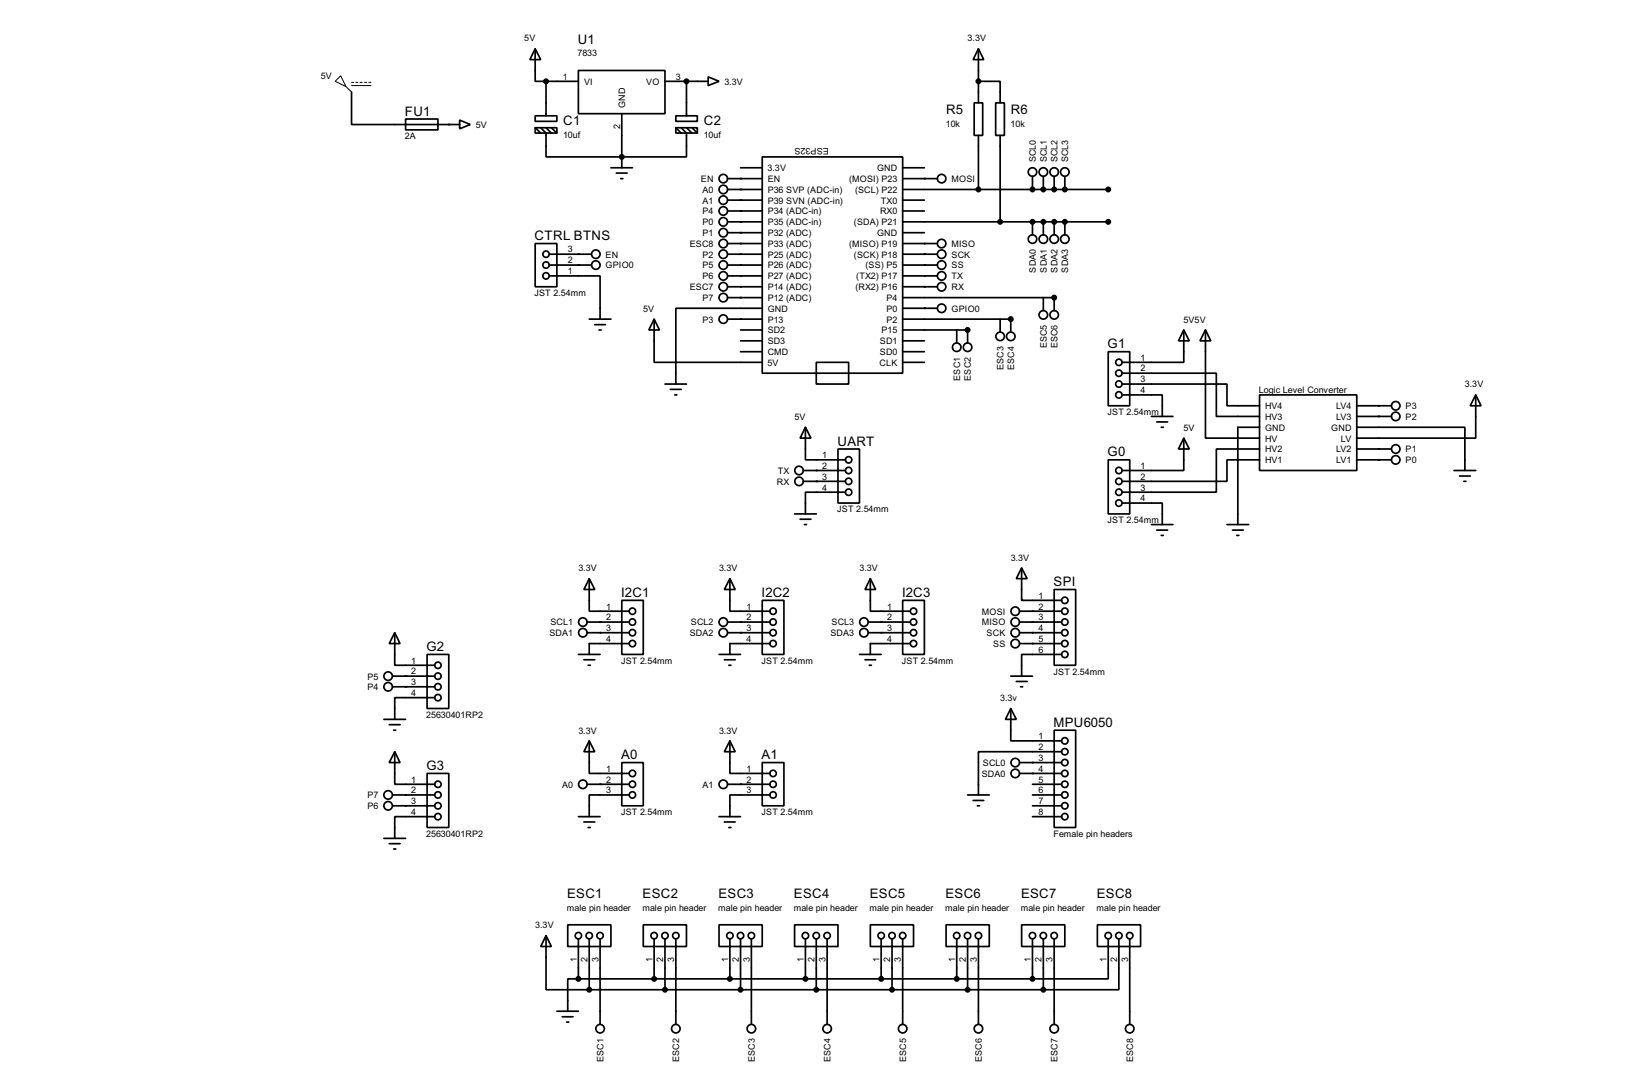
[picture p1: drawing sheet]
<svg xmlns="http://www.w3.org/2000/svg" width="383mm" height="256mm" viewBox="0 0 383 256" stroke-linecap="round" stroke-linejoin="round" font-family="sans-serif">
<g fill="none" stroke="#000" stroke-width=".4">
<path d="M125.8 11.5l1.3 2.5h-2.6zM125.8 11.5v7.6h2.5M128.3 19.1h7.6M128.3 19.1v8.1M135.9 16.6h20.4v10.1h-20.4zM156.3 19.1h10.1M161.3 19.1v8.1M166.4 18.1l2.6 1-2.6 1zM229.9 11.5l1.3 2.5h-2.5zM229.9 19.1h5.1v5.1M229.9 11.5v12.7M82.6 21.6v7.7h25.4"/>
<path d="M95.3 28h7.6v2.5h-7.6zM108 28.2l2.5 1.1-2.5 1zM125.8 27.2h5.1v1.3h-5.1zM125.8 30h5.1v1.3h-5.1zM125.8 30l1.3 1.3M127.1 30l1.2 1.3v5.6h33v-5.6l-1.2-1.3M128.3 30l1.3 1.3M129.6 30l1.3 1.3M143.6 39.4h5M146.1 26.7v12.7M158.8 27.2h5.1v1.3h-5.1zM158.8 30h5.1v1.3h-5.1z"/>
<path d="M158.8 30l1.3 1.3M161.3 30l1.3 1.3M162.6 30l1.3 1.3M174 39.4h5.1M179.1 36.9h33v50.8h-33zM212.1 39.4h5.1M228.9 24.2h2v7.6h-2zM229.9 31.8v12.7M234 24.2h2v7.6h-2zM235 31.8v20.3M125.8 57.2h5.1v10.2h-5.1zM129.1 59.7h9.9"/>
<path d="M144.8 40.7h2.6M145.9 42h.5M171 44.5h8.1M171 52.1h8.1M171 49.6h8.1M171 57.2h8.1M171 47h8.1M171 42h8.1M171 59.7h8.1M171 54.7h8.1M212.1 44.5h48.3M212.1 52.1h48.3"/>
<path d="M212.1 49.6h5.1M212.1 57.2h8.2M212.1 47h5.1M212.1 42h8.2M212.1 59.7h8.2M212.1 54.7h5.1M242.6 41.5v3M242.6 52.1v3.1M245.2 41.5v3M245.2 52.1v3.1M247.7 41.5v3M247.7 52.1v3.1"/>
<path d="M250.2 41.5v3M250.2 52.1v3.1M129.1 64.8h11.9v10.2M129.1 62.3h9.9M138.5 75h5.1M139.8 76.3h2.5M140.8 77.5h.5M153.7 75l1.3 2.5h-2.5zM153.7 75v10.1h25.4M171 75h8.1M171 69.9h8.1M171 62.3h8.1"/>
<path d="M171 64.8h8.1M171 67.4h8.1M174 77.5h5.1M179.1 72.4h-20.3v17.8M212.1 77.5h15.3v3.1M212.1 69.9h35.6v3.1M212.1 75h25.4v3M212.1 62.3h8.2M212.1 64.8h8.2M212.1 67.4h8.2M212.1 72.4h8.2M224.8 77.5v3.1"/>
<path d="M235 75v3M245.2 69.9v3.1M278.2 77.5l1.3 2.6h-2.6zM278.2 77.5v7.6h-14.5M283.3 77.5l1.2 2.6h-2.5zM283.3 77.5v25.4h12.7M156.3 90.2h5M157.5 91.5h2.6M158.6 92.8h.5M174 82.6h5.1M174 80.1h5.1M191.8 85.1h7.6v5.1h-7.6z"/>
<path d="M212.1 85.1h5.1M212.1 82.6h5.1M212.1 80.1h5.1M260.4 82.6h5.1v12.7h-5.1zM263.7 92.8h9.4v5M263.7 87.7h22.1v10.1h10.2M263.7 90.2h24.6v5.1h7.7M270.6 97.8h5M271.8 99.1h2.6M296 92.8h22.8v17.7h-22.8zM318.8 97.8h8.2M318.8 95.3h8.2"/>
<path d="M346.8 92.8l1.2 2.5h-2.5zM346.8 92.8v10.1h-28M188.8 110.5h9.9M188.8 113.1h9.9M189.3 100.4l1.3 2.5h-2.6zM189.3 100.4v7.6h9.4M196.9 105.5h5.1v12.7h-5.1zM198.7 115.6h-9.4v5.1M260.4 108h5.1v12.7h-5.1zM263.7 118.2h9.4v5M272.9 100.4h.5M278.2 102.9l1.3 2.6h-2.6z"/>
<path d="M278.2 102.9v7.6h-14.5M296 108h-7.7v5.1h-24.6M296 105.5h-10.2v10.1h-22.1M296 100.4h-5.1v22.8M318.8 100.4h25.4v10.1M318.8 108h8.2M318.8 105.5h8.2M341.7 110.5h5.1M343 111.8h2.5M344 113.1h.5M138.5 135.9l1.3 2.6h-2.6zM138.5 135.9v7.7h9.4"/>
<path d="M171.5 135.9l1.3 2.6h-2.6zM171.5 135.9v7.7h9.4M186.7 120.7h5.1M188 122h2.6M189 123.2h.5M204.5 135.9l1.3 2.6h-2.5zM204.5 135.9v7.7h9.4M240.1 133.4l1.3 2.5h-2.6zM240.1 133.4v7.6h9.4M247.7 138.5h5.1v17.8h-5.1zM270.6 123.2h5M271.8 124.5h2.6"/>
<path d="M272.9 125.8h.5M288.3 123.2h5.1M289.6 124.5h2.6M290.6 125.8h.5M92.3 158.8h9.9M92.8 148.6l1.2 2.6h-2.5zM92.8 148.6v7.7h9.4M100.4 153.7h5.1v12.7h-5.1zM135.9 153.7h5.1M137.2 155h2.6M138 146.1h9.9M138 148.6h9.9"/>
<path d="M138.2 156.3h.5M146.1 141h5.1v12.7h-5.1zM147.9 151.2h-9.4v2.5M169 153.7h5M170.2 155h2.6M171 146.1h9.9M171 148.6h9.9M171.3 156.3h.5M179.1 141h5.1v12.7h-5.1zM180.9 151.2h-9.4v2.5M202 153.7h5.1M203.3 155h2.5"/>
<path d="M204 146.1h9.9M204 148.6h9.9M204.3 156.3h.5M212.1 141h5.1v12.7h-5.1zM213.9 151.2h-9.4v2.5M237.5 158.8h5.1M239.6 151.2h9.9M239.6 146.1h9.9M239.6 148.6h9.9M239.6 143.6h9.9M249.5 153.7h-9.4v5.1M90.2 169h5.1"/>
<path d="M91.5 170.2h2.5M92.3 161.3h9.9M92.5 171.5h.5M92.8 176.6l1.2 2.5h-2.5zM92.8 176.6v7.6h9.4M102.2 163.9h-9.4v5.1M138.5 174l1.3 2.6h-2.6zM138.5 174v7.7h9.4M146.1 179.1h5.1v10.2h-5.1zM171.5 174l1.3 2.6h-2.6zM171.5 174v7.7h9.4M179.1 179.1h5.1v10.2h-5.1z"/>
<path d="M237.5 166.4l1.3 2.6h-2.5zM237.5 166.4v7.6h12M238.8 160.1h2.6M239.6 179.1h9.9M239.8 161.3h.5M247.7 171.5h5.1v22.9h-5.1zM249.5 176.6h-19.6v10.1M90.2 196.9h5.1M91.5 198.2h2.5M92.3 186.7h9.9M92.3 189.3h9.9M92.5 199.4h.5"/>
<path d="M100.4 181.7h5.1v12.7h-5.1zM102.2 191.8h-9.4v5.1M135.9 191.8h5.1M137.2 193.1h2.6M138 184.2h9.9M138.2 194.4h.5M147.9 186.7h-9.4v5.1M169 191.8h5M170.2 193.1h2.6M171 184.2h9.9M171.3 194.4h.5M180.9 186.7h-9.4v5.1"/>
<path d="M227.4 186.7h5.1M228.7 188h2.5M229.7 189.3h.5M239.6 181.7h9.9M242.6 186.7h6.9M242.6 189.3h6.9M242.6 184.2h6.9M242.6 191.8h6.9M128.3 219.8l1.3 2.5h-2.5zM128.3 219.8v12.7h10.2M133.4 217.2h10.2v5.1h-10.2zM151.2 217.2h10.1v5.1h-10.1z"/>
<path d="M169 217.2h10.1v5.1h-10.1zM186.7 217.2h10.2v5.1h-10.2zM204.5 217.2h10.2v5.1h-10.2zM222.3 217.2h10.2v5.1h-10.2zM240.1 217.2h10.1v5.1h-10.1zM257.9 217.2h10.1v5.1h-10.1zM130.9 237.5h5M132.1 238.8h2.6M135.9 229.9h-2.5v7.6M135.9 229.9h106.7M135.9 220.5v9.4M138.5 232.5h106.7"/>
<path d="M138.5 220.5v12M141 220.5v20.1M153.7 220.5v9.4M156.3 220.5v12M158.8 220.5v20.1M171.5 220.5v9.4M174 220.5v12M176.6 220.5v20.1M189.3 220.5v9.4M191.8 220.5v12M194.4 220.5v20.1M207.1 220.5v9.4"/>
<path d="M209.6 220.5v12M212.1 220.5v20.1M224.8 220.5v9.4M227.4 220.5v12M229.9 220.5v20.1M242.6 220.5v9.4M245.2 220.5v12M247.7 220.5v20.1M260.4 220.5v9.4h-17.8M262.9 220.5v12h-17.7M265.5 220.5v20.1M133.2 240.1h.5"/>
<circle cx="128.3" cy="59.7" r=".75"/>
<circle cx="140" cy="59.7" r="1"/>
<circle cx="169.9" cy="49.6" r="1"/>
<circle cx="169.9" cy="44.5" r="1"/>
<circle cx="169.9" cy="42" r="1"/>
<circle cx="169.9" cy="47" r="1"/>
<circle cx="169.9" cy="52.1" r="1"/>
<circle cx="169.9" cy="54.7" r="1"/>
<circle cx="169.9" cy="57.2" r="1"/>
<circle cx="169.9" cy="59.7" r="1"/>
<circle cx="221.2" cy="42" r="1"/>
<circle cx="221.2" cy="57.2" r="1"/>
<circle cx="221.2" cy="59.7" r="1"/>
<circle cx="242.6" cy="40.4" r="1"/>
<circle cx="242.6" cy="56.2" r="1"/>
<circle cx="245.1" cy="40.4" r="1"/>
<circle cx="245.1" cy="56.2" r="1"/>
<circle cx="247.7" cy="40.4" r="1"/>
<circle cx="247.7" cy="56.2" r="1"/>
<circle cx="250.2" cy="40.4" r="1"/>
<circle cx="250.2" cy="56.2" r="1"/>
<circle cx="128.3" cy="62.3" r=".75"/>
<circle cx="128.3" cy="64.8" r=".75"/>
<circle cx="140" cy="62.3" r="1"/>
<circle cx="169.9" cy="64.8" r="1"/>
<circle cx="169.9" cy="69.9" r="1"/>
<circle cx="169.9" cy="62.3" r="1"/>
<circle cx="169.9" cy="67.4" r="1"/>
<circle cx="169.9" cy="75" r="1"/>
<circle cx="221.2" cy="64.8" r="1"/>
<circle cx="221.2" cy="62.3" r="1"/>
<circle cx="221.2" cy="67.4" r="1"/>
<circle cx="221.2" cy="72.4" r="1"/>
<circle cx="235" cy="79" r="1"/>
<circle cx="237.5" cy="79" r="1"/>
<circle cx="245.1" cy="74" r="1"/>
<circle cx="247.7" cy="74" r="1"/>
<circle cx="224.8" cy="81.6" r="1"/>
<circle cx="227.3" cy="81.6" r="1"/>
<circle cx="262.9" cy="85.1" r=".75"/>
<circle cx="262.9" cy="90.2" r=".75"/>
<circle cx="262.9" cy="92.8" r=".75"/>
<circle cx="262.9" cy="87.7" r=".75"/>
<circle cx="327.9" cy="95.3" r="1"/>
<circle cx="327.9" cy="97.8" r="1"/>
<circle cx="187.7" cy="110.5" r="1"/>
<circle cx="187.7" cy="113.1" r="1"/>
<circle cx="199.4" cy="110.5" r=".75"/>
<circle cx="199.4" cy="115.6" r=".75"/>
<circle cx="199.4" cy="108" r=".75"/>
<circle cx="199.4" cy="113.1" r=".75"/>
<circle cx="262.9" cy="115.6" r=".75"/>
<circle cx="262.9" cy="110.5" r=".75"/>
<circle cx="262.9" cy="113.1" r=".75"/>
<circle cx="262.9" cy="118.2" r=".75"/>
<circle cx="327.9" cy="105.5" r="1"/>
<circle cx="327.9" cy="108" r="1"/>
<circle cx="91.2" cy="158.8" r="1"/>
<circle cx="102.9" cy="158.8" r=".75"/>
<circle cx="102.9" cy="156.3" r=".75"/>
<circle cx="136.9" cy="146.1" r="1"/>
<circle cx="136.9" cy="148.6" r="1"/>
<circle cx="148.6" cy="143.6" r=".75"/>
<circle cx="148.6" cy="151.2" r=".75"/>
<circle cx="148.6" cy="146.1" r=".75"/>
<circle cx="148.6" cy="148.6" r=".75"/>
<circle cx="169.9" cy="146.1" r="1"/>
<circle cx="169.9" cy="148.6" r="1"/>
<circle cx="181.6" cy="146.1" r=".75"/>
<circle cx="181.6" cy="148.6" r=".75"/>
<circle cx="181.6" cy="143.6" r=".75"/>
<circle cx="181.6" cy="151.2" r=".75"/>
<circle cx="203" cy="148.6" r="1"/>
<circle cx="203" cy="146.1" r="1"/>
<circle cx="214.6" cy="148.6" r=".75"/>
<circle cx="214.6" cy="151.2" r=".75"/>
<circle cx="214.6" cy="143.6" r=".75"/>
<circle cx="214.6" cy="146.1" r=".75"/>
<circle cx="238.5" cy="148.6" r="1"/>
<circle cx="238.5" cy="146.1" r="1"/>
<circle cx="238.5" cy="143.6" r="1"/>
<circle cx="238.5" cy="151.2" r="1"/>
<circle cx="250.2" cy="151.2" r=".75"/>
<circle cx="250.2" cy="143.6" r=".75"/>
<circle cx="250.2" cy="146.1" r=".75"/>
<circle cx="250.2" cy="153.7" r=".75"/>
<circle cx="250.2" cy="141" r=".75"/>
<circle cx="250.2" cy="148.6" r=".75"/>
<circle cx="91.2" cy="161.3" r="1"/>
<circle cx="102.9" cy="163.9" r=".75"/>
<circle cx="102.9" cy="161.3" r=".75"/>
<circle cx="238.5" cy="179.1" r="1"/>
<circle cx="250.2" cy="174" r=".75"/>
<circle cx="250.2" cy="179.1" r=".75"/>
<circle cx="250.2" cy="176.6" r=".75"/>
<circle cx="91.2" cy="189.3" r="1"/>
<circle cx="91.2" cy="186.7" r="1"/>
<circle cx="102.9" cy="186.7" r=".75"/>
<circle cx="102.9" cy="191.8" r=".75"/>
<circle cx="102.9" cy="189.3" r=".75"/>
<circle cx="102.9" cy="184.2" r=".75"/>
<circle cx="136.9" cy="184.2" r="1"/>
<circle cx="148.6" cy="184.2" r=".75"/>
<circle cx="148.6" cy="186.7" r=".75"/>
<circle cx="148.6" cy="181.7" r=".75"/>
<circle cx="169.9" cy="184.2" r="1"/>
<circle cx="181.6" cy="186.7" r=".75"/>
<circle cx="181.6" cy="181.7" r=".75"/>
<circle cx="181.6" cy="184.2" r=".75"/>
<circle cx="238.5" cy="181.7" r="1"/>
<circle cx="250.2" cy="191.8" r=".75"/>
<circle cx="250.2" cy="186.7" r=".75"/>
<circle cx="250.2" cy="189.3" r=".75"/>
<circle cx="250.2" cy="181.7" r=".75"/>
<circle cx="250.2" cy="184.2" r=".75"/>
<circle cx="135.9" cy="219.8" r=".75"/>
<circle cx="138.4" cy="219.8" r=".75"/>
<circle cx="141" cy="219.8" r=".75"/>
<circle cx="153.7" cy="219.8" r=".75"/>
<circle cx="156.2" cy="219.8" r=".75"/>
<circle cx="158.8" cy="219.8" r=".75"/>
<circle cx="171.5" cy="219.8" r=".75"/>
<circle cx="174" cy="219.8" r=".75"/>
<circle cx="176.5" cy="219.8" r=".75"/>
<circle cx="189.2" cy="219.8" r=".75"/>
<circle cx="191.8" cy="219.8" r=".75"/>
<circle cx="194.3" cy="219.8" r=".75"/>
<circle cx="207" cy="219.8" r=".75"/>
<circle cx="209.6" cy="219.8" r=".75"/>
<circle cx="212.1" cy="219.8" r=".75"/>
<circle cx="224.8" cy="219.8" r=".75"/>
<circle cx="227.3" cy="219.8" r=".75"/>
<circle cx="229.9" cy="219.8" r=".75"/>
<circle cx="242.6" cy="219.8" r=".75"/>
<circle cx="245.1" cy="219.8" r=".75"/>
<circle cx="247.7" cy="219.8" r=".75"/>
<circle cx="260.4" cy="219.8" r=".75"/>
<circle cx="262.9" cy="219.8" r=".75"/>
<circle cx="265.4" cy="219.8" r=".75"/>
<circle cx="141" cy="241.6" r="1"/>
<circle cx="158.8" cy="241.6" r="1"/>
<circle cx="176.5" cy="241.6" r="1"/>
<circle cx="194.3" cy="241.6" r="1"/>
<circle cx="212.1" cy="241.6" r="1"/>
<circle cx="229.9" cy="241.6" r="1"/>
<circle cx="247.7" cy="241.6" r="1"/>
<circle cx="265.4" cy="241.6" r="1"/>
</g>
<g fill="#000">
<circle cx="161.3" cy="19.1" r=".2"/>
<circle cx="105.5" cy="29.3" r=".2"/>
<circle cx="146.1" cy="36.9" r=".2"/>
<circle cx="135.9" cy="59.7" r=".2"/>
<circle cx="174" cy="54.7" r=".2"/>
<circle cx="174" cy="52.1" r=".2"/>
<circle cx="174" cy="42" r=".2"/>
<circle cx="174" cy="59.7" r=".2"/>
<circle cx="174" cy="57.2" r=".2"/>
<circle cx="174" cy="49.6" r=".2"/>
<circle cx="174" cy="44.5" r=".2"/>
<circle cx="174" cy="47" r=".2"/>
<circle cx="217.2" cy="42" r=".2"/>
<circle cx="217.2" cy="59.7" r=".2"/>
<circle cx="217.2" cy="57.2" r=".2"/>
<circle cx="242.6" cy="44.5" r=".2"/>
<circle cx="242.6" cy="52.1" r=".2"/>
<circle cx="245.2" cy="44.5" r=".2"/>
<circle cx="245.2" cy="52.1" r=".2"/>
<circle cx="247.7" cy="44.5" r=".2"/>
<circle cx="247.7" cy="52.1" r=".2"/>
<circle cx="250.2" cy="44.5" r=".2"/>
<circle cx="250.2" cy="52.1" r=".2"/>
<circle cx="135.9" cy="62.3" r=".2"/>
<circle cx="174" cy="67.4" r=".2"/>
<circle cx="174" cy="62.3" r=".2"/>
<circle cx="174" cy="69.9" r=".2"/>
<circle cx="174" cy="75" r=".2"/>
<circle cx="174" cy="64.8" r=".2"/>
<circle cx="217.2" cy="62.3" r=".2"/>
<circle cx="217.2" cy="72.4" r=".2"/>
<circle cx="217.2" cy="67.4" r=".2"/>
<circle cx="217.2" cy="64.8" r=".2"/>
<circle cx="227.4" cy="77.5" r=".2"/>
<circle cx="237.5" cy="75" r=".2"/>
<circle cx="323.9" cy="97.8" r=".2"/>
<circle cx="323.9" cy="95.3" r=".2"/>
<circle cx="191.8" cy="110.5" r=".2"/>
<circle cx="191.8" cy="113.1" r=".2"/>
<circle cx="323.9" cy="105.5" r=".2"/>
<circle cx="323.9" cy="108" r=".2"/>
<circle cx="95.3" cy="158.8" r=".2"/>
<circle cx="141" cy="146.1" r=".2"/>
<circle cx="141" cy="148.6" r=".2"/>
<circle cx="174" cy="146.1" r=".2"/>
<circle cx="174" cy="148.6" r=".2"/>
<circle cx="207.1" cy="146.1" r=".2"/>
<circle cx="207.1" cy="148.6" r=".2"/>
<circle cx="242.6" cy="143.6" r=".2"/>
<circle cx="242.6" cy="151.2" r=".2"/>
<circle cx="242.6" cy="148.6" r=".2"/>
<circle cx="242.6" cy="146.1" r=".2"/>
<circle cx="95.3" cy="161.3" r=".2"/>
<circle cx="242.6" cy="179.1" r=".2"/>
<circle cx="95.3" cy="186.7" r=".2"/>
<circle cx="95.3" cy="189.3" r=".2"/>
<circle cx="141" cy="184.2" r=".2"/>
<circle cx="174" cy="184.2" r=".2"/>
<circle cx="242.6" cy="181.7" r=".2"/>
</g>
<g fill="#000" stroke="#000" stroke-width=".4">
<circle cx="128.3" cy="19.1" r=".5"/>
<circle cx="161.3" cy="19.1" r=".5"/>
<circle cx="229.9" cy="19.1" r=".5"/>
<circle cx="146.1" cy="36.9" r=".5"/>
<circle cx="229.9" cy="44.5" r=".5"/>
<circle cx="235" cy="52.1" r=".5"/>
<circle cx="242.6" cy="52.1" r=".5"/>
<circle cx="242.6" cy="44.5" r=".5"/>
<circle cx="245.1" cy="44.5" r=".5"/>
<circle cx="245.1" cy="52.1" r=".5"/>
<circle cx="247.7" cy="52.1" r=".5"/>
<circle cx="247.7" cy="44.5" r=".5"/>
<circle cx="250.2" cy="52.1" r=".5"/>
<circle cx="250.2" cy="44.5" r=".5"/>
<circle cx="260.4" cy="52.1" r=".5"/>
<circle cx="260.4" cy="44.5" r=".5"/>
<circle cx="227.3" cy="77.5" r=".5"/>
<circle cx="237.5" cy="75" r=".5"/>
<circle cx="247.7" cy="69.9" r=".5"/>
<circle cx="135.9" cy="229.9" r=".5"/>
<circle cx="138.4" cy="232.5" r=".5"/>
<circle cx="153.7" cy="229.9" r=".5"/>
<circle cx="156.2" cy="232.5" r=".5"/>
<circle cx="171.5" cy="229.9" r=".5"/>
<circle cx="174" cy="232.5" r=".5"/>
<circle cx="189.2" cy="229.9" r=".5"/>
<circle cx="191.8" cy="232.5" r=".5"/>
<circle cx="207" cy="229.9" r=".5"/>
<circle cx="209.6" cy="232.5" r=".5"/>
<circle cx="224.8" cy="229.9" r=".5"/>
<circle cx="227.3" cy="232.5" r=".5"/>
<circle cx="242.6" cy="229.9" r=".5"/>
<circle cx="245.1" cy="232.5" r=".5"/>
</g>
<path d="M78.8 19.1l1.3-1.3 1.2 2.6zM82.6 19.4h.5M83.6 19.4h.5M84.6 19.4h.5M85.7 19.4h.5M86.7 19.4h.5M81.3 20.4l1.3 1.2M82.6 20.1h4.6" fill="none" stroke="#000" stroke-width=".23"/>
<g font-size="3.5">
<text x="135.8" y="10.3">U1</text>
<text x="95.2" y="27.2">FU1</text>
<text x="132.4" y="29.4">C1</text>
<text x="165.4" y="29.4">C2</text>
<text x="222.3" y="26.8">R5</text>
<text x="237.5" y="26.8">R6</text>
<text x="125.6" y="56.4">CTRL BTNS</text>
<text x="260.3" y="81.8">G1</text>
<text x="196.8" y="104.7">UART</text>
<text x="260.3" y="107.2">G0</text>
<text x="247.6" y="137.7">SPI</text>
<text x="146" y="140.2">I2C1</text>
<text x="179" y="140.2">I2C2</text>
<text x="212" y="140.2">I2C3</text>
<text x="100.2" y="152.9">G2</text>
<text x="247.6" y="170.7">MPU6050</text>
<text x="146" y="178.3">A0</text>
<text x="179" y="178.3">A1</text>
<text x="100.2" y="180.9">G3</text>
<text x="133.3" y="211">ESC1</text>
<text x="151" y="211">ESC2</text>
<text x="168.8" y="211">ESC3</text>
<text x="186.6" y="211">ESC4</text>
<text x="204.4" y="211">ESC5</text>
<text x="222.2" y="211">ESC6</text>
<text x="239.9" y="211">ESC7</text>
<text x="257.7" y="211">ESC8</text>
</g>
<g font-size="2.4">
<text x="123.2" y="9.7">5V</text>
<text x="227.4" y="9.7">3.3V</text>
<text x="135.7" y="13.3">7833</text>
<text x="75.4" y="18.6">5V</text>
<text x="132.3" y="18.7">1</text>
<text x="137.2" y="19.9">VI</text>
<text x="151.8" y="19.9">VO</text>
<text x="158.8" y="18.7">3</text>
<text x="170.2" y="19.9">3.3V</text>
<text x="146.9" y="25.4" transform="rotate(-90 146.9 25.4)">GND</text>
<text x="222.3" y="29.7">10k</text>
<text x="237.5" y="29.7">10k</text>
<text x="95.1" y="32.7">2A</text>
<text x="111.8" y="30">5V</text>
<text x="132.3" y="32.3">10uf</text>
<text x="145.7" y="30.4" transform="rotate(-90 145.7 30.4)">2</text>
<text x="165.4" y="32.3">10uf</text>
<text x="194.8" y="34.7" transform="rotate(-180 194.8 34.7)">ESP32S</text>
<text x="180.4" y="40.2">3.3V</text>
<text x="206.1" y="40.2">GND</text>
<text x="243.4" y="38.1" transform="rotate(-90 243.4 38.1)">SCL0</text>
<text x="246" y="38.1" transform="rotate(-90 246 38.1)">SCL1</text>
<text x="248.5" y="38.1" transform="rotate(-90 248.5 38.1)">SCL2</text>
<text x="251" y="38.1" transform="rotate(-90 251 38.1)">SCL3</text>
<text x="164.7" y="42.7">EN</text>
<text x="165.1" y="45.3">A0</text>
<text x="165.1" y="47.8">A1</text>
<text x="180.4" y="47.8">P39 SVN (ADC-in)</text>
<text x="180.4" y="45.3">P36 SVP (ADC-in)</text>
<text x="180.4" y="42.7">EN</text>
<text x="199.5" y="42.7">(MOSI) P23</text>
<text x="200.9" y="45.3">(SCL) P22</text>
<text x="207" y="47.8">TX0</text>
<text x="223.6" y="42.7">MOSI</text>
<text x="165.1" y="50.4">P4</text>
<text x="165.1" y="52.9">P0</text>
<text x="180.4" y="52.9">P35 (ADC-in)</text>
<text x="180.4" y="50.4">P34 (ADC-in)</text>
<text x="200.7" y="52.9">(SDA) P21</text>
<text x="206.8" y="50.4">RX0</text>
<text x="133.4" y="59.3">3</text>
<text x="162.1" y="58">ESC8</text>
<text x="165.1" y="55.4">P1</text>
<text x="180.4" y="58">P33 (ADC)</text>
<text x="180.4" y="55.4">P32 (ADC)</text>
<text x="199.5" y="58">(MISO) P19</text>
<text x="206.1" y="55.4">GND</text>
<text x="223.6" y="58">MISO</text>
<text x="133.4" y="64.4">1</text>
<text x="133.4" y="61.9">2</text>
<text x="142.3" y="63.1">GPIO0</text>
<text x="142.3" y="60.5">EN</text>
<text x="165.1" y="63.1">P5</text>
<text x="165.1" y="65.6">P6</text>
<text x="165.1" y="60.5">P2</text>
<text x="180.4" y="65.6">P27 (ADC)</text>
<text x="180.4" y="63.1">P26 (ADC)</text>
<text x="180.4" y="60.5">P25 (ADC)</text>
<text x="200.7" y="60.5">(SCK) P18</text>
<text x="201.2" y="65.6">(TX2) P17</text>
<text x="203.4" y="63.1">(SS) P5</text>
<text x="223.6" y="65.6">TX</text>
<text x="223.6" y="60.5">SCK</text>
<text x="223.6" y="63.1">SS</text>
<text x="243.4" y="64" transform="rotate(-90 243.4 64)">SDA0</text>
<text x="246" y="64" transform="rotate(-90 246 64)">SDA1</text>
<text x="248.5" y="64" transform="rotate(-90 248.5 64)">SDA2</text>
<text x="251" y="64" transform="rotate(-90 251 64)">SDA3</text>
<text x="125.6" y="69.5">JST 2.54mm</text>
<text x="162.1" y="68.1">ESC7</text>
<text x="165.1" y="70.7">P7</text>
<text x="180.4" y="70.7">P12 (ADC)</text>
<text x="180.4" y="68.1">P14 (ADC)</text>
<text x="201" y="68.1">(RX2) P16</text>
<text x="208.3" y="70.7">P4</text>
<text x="223.6" y="68.1">RX</text>
<text x="151.2" y="73.2">5V</text>
<text x="165.1" y="75.8">P3</text>
<text x="180.4" y="75.8">P13</text>
<text x="180.4" y="73.2">GND</text>
<text x="208.3" y="75.8">P2</text>
<text x="208.3" y="73.2">P0</text>
<text x="223.6" y="73.2">GPIO0</text>
<text x="278.1" y="75.8">5V5V</text>
<text x="180.4" y="83.4">CMD</text>
<text x="180.4" y="80.8">SD3</text>
<text x="180.4" y="78.3">SD2</text>
<text x="206.7" y="83.4">SD0</text>
<text x="206.7" y="80.8">SD1</text>
<text x="207.1" y="78.3">P15</text>
<text x="246" y="81.8" transform="rotate(-90 246 81.8)">ESC5</text>
<text x="248.5" y="81.8" transform="rotate(-90 248.5 81.8)">ESC6</text>
<text x="180.4" y="85.9">5V</text>
<text x="206.7" y="85.9">CLK</text>
<text x="225.6" y="89.4" transform="rotate(-90 225.6 89.4)">ESC1</text>
<text x="228.2" y="89.4" transform="rotate(-90 228.2 89.4)">ESC2</text>
<text x="235.8" y="86.9" transform="rotate(-90 235.8 86.9)">ESC3</text>
<text x="238.3" y="86.9" transform="rotate(-90 238.3 86.9)">ESC4</text>
<text x="268" y="84.7">1</text>
<text x="268" y="87.3">2</text>
<text x="268" y="89.8">3</text>
<text x="268" y="92.4">4</text>
<text x="295.8" y="92.2">Logic Level Converter</text>
<text x="344.2" y="91">3.3V</text>
<text x="186.7" y="98.6">5V</text>
<text x="260.2" y="97.5">JST 2.54mm</text>
<text x="278.1" y="101.2">5V</text>
<text x="297.2" y="101.2">GND</text>
<text x="297.2" y="98.6">HV3</text>
<text x="297.2" y="96.1">HV4</text>
<text x="312.8" y="101.2">GND</text>
<text x="313.9" y="96.1">LV4</text>
<text x="313.9" y="98.6">LV3</text>
<text x="330.3" y="98.6">P2</text>
<text x="330.3" y="96.1">P3</text>
<text x="193.2" y="107.6">1</text>
<text x="297.2" y="106.3">HV2</text>
<text x="297.2" y="103.7">HV</text>
<text x="313.9" y="106.3">LV2</text>
<text x="315.1" y="103.7">LV</text>
<text x="330.3" y="106.3">P1</text>
<text x="182.5" y="113.9">RX</text>
<text x="182.7" y="111.3">TX</text>
<text x="193.2" y="110.1">2</text>
<text x="193.2" y="112.7">3</text>
<text x="268" y="110.1">1</text>
<text x="268" y="112.7">2</text>
<text x="297.2" y="108.8">HV1</text>
<text x="313.9" y="108.8">LV1</text>
<text x="330.3" y="108.8">P0</text>
<text x="193.2" y="115.2">4</text>
<text x="268" y="115.2">3</text>
<text x="268" y="117.8">4</text>
<text x="196.7" y="120.4">JST 2.54mm</text>
<text x="260.2" y="122.9">JST 2.54mm</text>
<text x="237.5" y="131.7">3.3V</text>
<text x="135.9" y="134.2">3.3V</text>
<text x="169" y="134.2">3.3V</text>
<text x="202" y="134.2">3.3V</text>
<text x="142.4" y="143.2">1</text>
<text x="175.4" y="143.2">1</text>
<text x="208.5" y="143.2">1</text>
<text x="244" y="140.6">1</text>
<text x="244" y="143.2">2</text>
<text x="129.1" y="149.4">SDA1</text>
<text x="129.3" y="146.9">SCL1</text>
<text x="142.4" y="145.7">2</text>
<text x="142.4" y="148.2">3</text>
<text x="162.1" y="149.4">SDA2</text>
<text x="162.3" y="146.9">SCL2</text>
<text x="175.4" y="145.7">2</text>
<text x="175.4" y="148.2">3</text>
<text x="195.1" y="149.4">SDA3</text>
<text x="195.4" y="146.9">SCL3</text>
<text x="208.5" y="145.7">2</text>
<text x="208.5" y="148.2">3</text>
<text x="230.7" y="144.4">MOSI</text>
<text x="230.7" y="146.9">MISO</text>
<text x="231.8" y="149.4">SCK</text>
<text x="244" y="145.7">3</text>
<text x="244" y="148.2">4</text>
<text x="96.7" y="155.9">1</text>
<text x="142.4" y="150.8">4</text>
<text x="145.9" y="155.9">JST 2.54mm</text>
<text x="175.4" y="150.8">4</text>
<text x="178.9" y="155.9">JST 2.54mm</text>
<text x="208.5" y="150.8">4</text>
<text x="211.9" y="155.9">JST 2.54mm</text>
<text x="233.4" y="152">SS</text>
<text x="244" y="150.8">5</text>
<text x="244" y="153.3">6</text>
<text x="86.4" y="159.6">P5</text>
<text x="96.7" y="158.4">2</text>
<text x="96.7" y="160.9">3</text>
<text x="247.5" y="158.5">JST 2.54mm</text>
<text x="86.4" y="162.1">P4</text>
<text x="96.7" y="163.5">4</text>
<text x="235" y="164.7">3.3v</text>
<text x="100.2" y="168.6">25630401RP2</text>
<text x="135.9" y="172.3">3.3V</text>
<text x="169" y="172.3">3.3V</text>
<text x="244" y="173.6">1</text>
<text x="230.9" y="179.9">SCL0</text>
<text x="244" y="176.2">2</text>
<text x="244" y="178.7">3</text>
<text x="96.7" y="183.8">1</text>
<text x="132.1" y="185">A0</text>
<text x="142.4" y="181.3">1</text>
<text x="142.4" y="183.8">2</text>
<text x="165.1" y="185">A1</text>
<text x="175.4" y="181.3">1</text>
<text x="175.4" y="183.8">2</text>
<text x="230.7" y="182.5">SDA0</text>
<text x="244" y="181.3">4</text>
<text x="244" y="183.8">5</text>
<text x="86.4" y="187.5">P7</text>
<text x="86.4" y="190.1">P6</text>
<text x="96.7" y="186.3">2</text>
<text x="96.7" y="188.9">3</text>
<text x="96.7" y="191.4">4</text>
<text x="142.4" y="186.3">3</text>
<text x="145.9" y="191.5">JST 2.54mm</text>
<text x="175.4" y="186.3">3</text>
<text x="178.9" y="191.5">JST 2.54mm</text>
<text x="244" y="186.3">6</text>
<text x="244" y="188.9">7</text>
<text x="244" y="191.4">8</text>
<text x="100.2" y="196.6">25630401RP2</text>
<text x="247.5" y="196.6">Female pin headers</text>
<text x="133.2" y="213.9">male pin header</text>
<text x="151" y="213.9">male pin header</text>
<text x="168.8" y="213.9">male pin header</text>
<text x="186.5" y="213.9">male pin header</text>
<text x="204.3" y="213.9">male pin header</text>
<text x="222.1" y="213.9">male pin header</text>
<text x="239.9" y="213.9">male pin header</text>
<text x="257.7" y="213.9">male pin header</text>
<text x="125.8" y="218">3.3V</text>
<text x="135.5" y="226" transform="rotate(-90 135.5 226)">1</text>
<text x="138.1" y="226" transform="rotate(-90 138.1 226)">2</text>
<text x="140.6" y="226" transform="rotate(-90 140.6 226)">3</text>
<text x="153.3" y="226" transform="rotate(-90 153.3 226)">1</text>
<text x="155.9" y="226" transform="rotate(-90 155.9 226)">2</text>
<text x="158.4" y="226" transform="rotate(-90 158.4 226)">3</text>
<text x="171.1" y="226" transform="rotate(-90 171.1 226)">1</text>
<text x="173.6" y="226" transform="rotate(-90 173.6 226)">2</text>
<text x="176.2" y="226" transform="rotate(-90 176.2 226)">3</text>
<text x="188.9" y="225.9" transform="rotate(-90 188.9 225.9)">1</text>
<text x="191.4" y="226" transform="rotate(-90 191.4 226)">2</text>
<text x="194" y="226" transform="rotate(-90 194 226)">3</text>
<text x="206.7" y="226" transform="rotate(-90 206.7 226)">1</text>
<text x="209.2" y="226" transform="rotate(-90 209.2 226)">2</text>
<text x="211.7" y="226" transform="rotate(-90 211.7 226)">3</text>
<text x="224.4" y="226" transform="rotate(-90 224.4 226)">1</text>
<text x="227" y="225.9" transform="rotate(-90 227 225.9)">2</text>
<text x="229.5" y="226" transform="rotate(-90 229.5 226)">3</text>
<text x="242.2" y="226" transform="rotate(-90 242.2 226)">1</text>
<text x="244.8" y="226" transform="rotate(-90 244.8 226)">2</text>
<text x="247.3" y="225.9" transform="rotate(-90 247.3 225.9)">3</text>
<text x="260" y="225.9" transform="rotate(-90 260 225.9)">1</text>
<text x="262.5" y="226" transform="rotate(-90 262.5 226)">2</text>
<text x="265.1" y="225.9" transform="rotate(-90 265.1 225.9)">3</text>
<text x="141.8" y="249.4" transform="rotate(-90 141.8 249.4)">ESC1</text>
<text x="159.6" y="249.4" transform="rotate(-90 159.6 249.4)">ESC2</text>
<text x="177.4" y="249.4" transform="rotate(-90 177.4 249.4)">ESC3</text>
<text x="195.2" y="249.4" transform="rotate(-90 195.2 249.4)">ESC4</text>
<text x="212.9" y="249.4" transform="rotate(-90 212.9 249.4)">ESC5</text>
<text x="230.7" y="249.4" transform="rotate(-90 230.7 249.4)">ESC6</text>
<text x="248.5" y="249.4" transform="rotate(-90 248.5 249.4)">ESC7</text>
<text x="266.3" y="249.4" transform="rotate(-90 266.3 249.4)">ESC8</text>
</g>
</svg>
